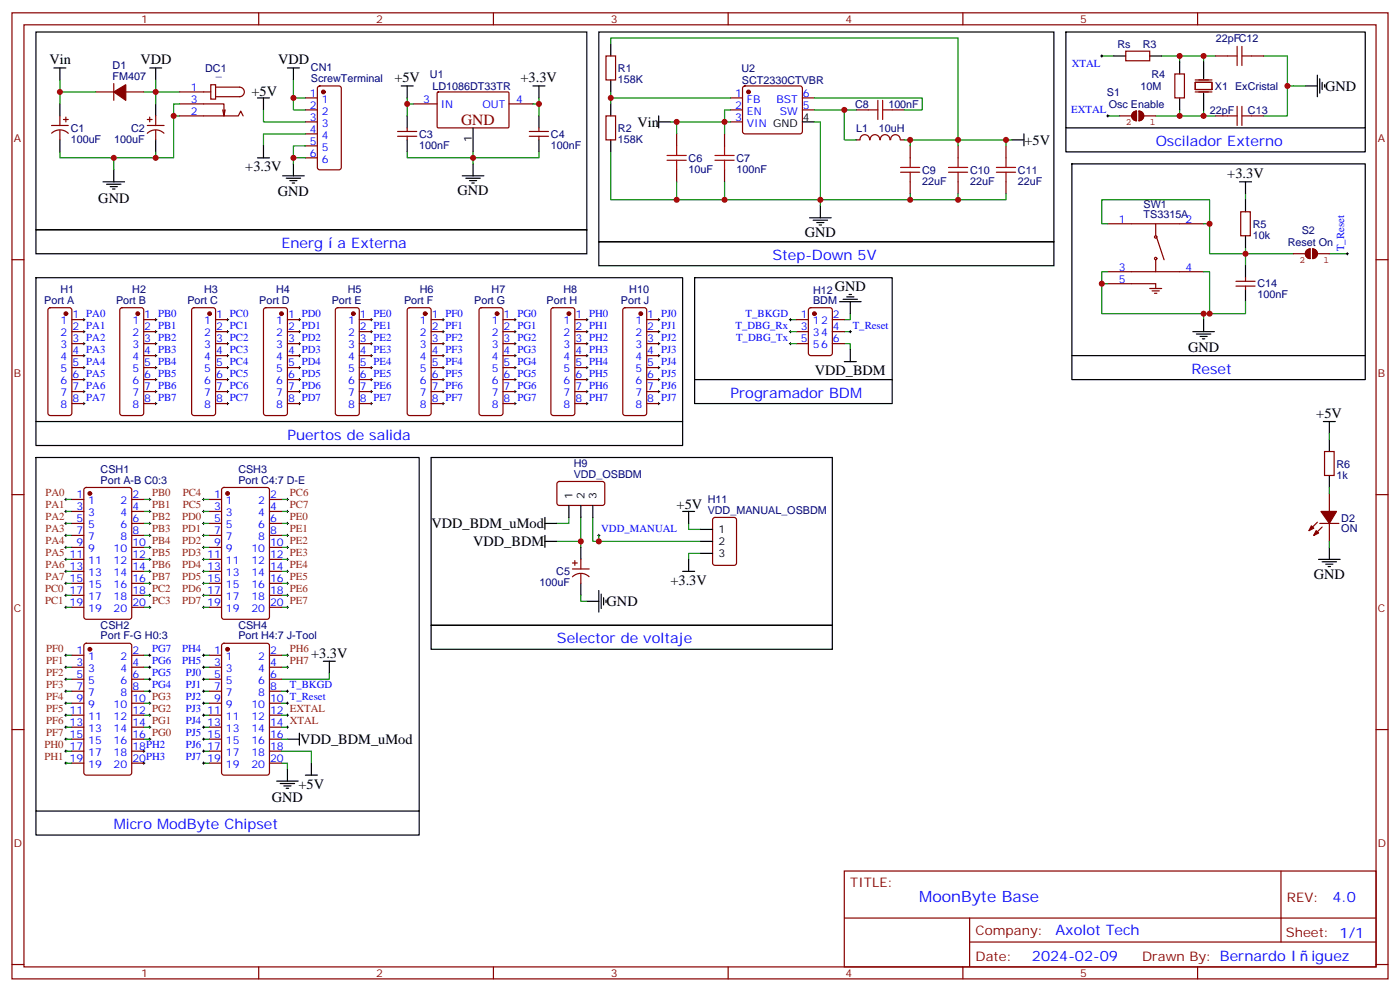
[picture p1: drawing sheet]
<svg xmlns="http://www.w3.org/2000/svg" width="412mm" height="292mm" viewBox="0 0 412 292" stroke-linecap="round" stroke-linejoin="round" font-family="sans-serif">
<g fill="none" stroke="#870000" stroke-width=".35">
<path d="M3.5 3.8h405.4v284.3h-405.4zM7.1 7.3h398.2v277.3h-398.2zM76.2 3.8v3.5M145.3 3.8v3.5M178.5 16.5h2.8v7h-2.8zM214.5 3.8v3.5M283.6 3.8v3.5M331.6 15.1h7.1v2.8h-7.1zM352.8 3.8v3.5M358.1 16.5h3.5M368.7 16.5h3.5M15.2 36.9h4.9"/>
<path d="M15.2 39.2a3.5 3.5 0 0 1 4.9 0M17.6 34.1v2.8M17.6 38.3v2.9M18.7 35.2h1.4M19.4 34.5v1.4M28.2 27.1h5.3M33.5 24.6v4.9M37 27.1h5.3M43.4 36.9h4.9M43.4 35.2h1.4M44.1 34.5v1.4M45.9 34.1v2.8"/>
<path d="M45.9 38.3v2.9M48.3 39.2a3.5 3.5 0 0 0-4.9 0M52.9 34.1h17.3l.7-1.4 .7 1.4M52.9 30.6h13.1v3.5l.3-1.8M52.9 27.1h9.2M62.1 24.9h1.4v4.3h-1.4zM63.5 25.6h7.1a1.41 1.41 0 0 1 1.4 1.5 1.41 1.41 0 0 1-1.4 1.4h-7.1M65.6 32.3l.4 1.8M90 28.8h3.5M90 32.3h3.5M90 35.9h3.5M90 39.4h3.5"/>
<path d="M93.7 25.5l.5-.2h5.6l.7 .4v23.6l-.4 .6-5.9 .1-.7-.5v-23.5zM117.1 38.7h5.7M119.9 37.6v1.1M121.7 30.6h7.1M128.8 27.2l.3-.1h20.7l.1 .3v10.1l-.3 .1h-20.7l-.1-.3zM149.9 30.6h7.1M155.9 38.7h5.7M158.7 37.6v1.1M178.5 34.1h2.8v7.1h-2.8zM199.3 39.4v3.5M213.4 39.4v3.5M215.2 28.8h3.5"/>
<path d="M215.2 32.3h3.5M215.2 35.9h3.5M219 25.5l.4-.2h16.3l.5 .2 .2 .5v12.7l-.3 .5-.4 .2h-16.3l-.5-.2-.2-.5v-12.7zM236.4 28.8h3.5M236.4 32.3h3.5M252.2 32.3h3.6M262.8 32.3h3.5M346.1 21.8h2.8v7h-2.8zM352.1 24.2h4.9v2.2h-4.9zM352.1 23.5h4.9M352.1 27.1h4.9M358.1 34.1h3.5"/>
<path d="M368.7 34.1h3.5M90 42.9h3.5M90 46.5h3.5M117.1 40.1h5.7M119.9 40.1v1.1M155.9 40.1h5.7M158.7 40.1v1.1M199.3 50v3.5M213.4 50v3.5M256.1 41.1a1.41 1.41 0 0 0-1.4-1.5 1.41 1.41 0 0 0-1.4 1.5l-1.1 .1M256.3 41.1a1.41 1.41 0 0 1 1.4-1.5 1.41 1.41 0 0 1 1.4 1.5M259.3 41.1a1.41 1.41 0 0 1 1.4-1.5 1.41 1.41 0 0 1 1.4 1.5"/>
<path d="M262.4 41.1a1.41 1.41 0 0 1 1.4-1.5 1.41 1.41 0 0 1 1.4 1.5M265.3 41.2h1M268.1 42.9v3.6M268.1 53.5v3.5M282.2 42.9v3.6M282.2 53.5v3.5M296.3 42.9v3.6M296.3 53.5v3.5M3.5 76.4h3.6M326.3 80h28.2M326.3 65.9h28.2M340.4 65.9v3.5"/>
<path d="M340.4 76.4v3.6M340.8 70.1l2.1 6.3M365.5 62.3h2.8v7.1h-2.8zM405.3 76.4h3.6M14.3 90.8l.5-.2h5.7l.5 .2 .2 .5v30.3l-.3 .5-.4 .2h-5.7l-.5-.2-.2-.5v-30.3zM21.2 94.1h3.5M21.2 97.6h3.5M35.5 90.8l.5-.2h5.6l.5 .2 .2 .5v30.3l-.2 .5-.5 .2h-5.6l-.5-.2-.2-.5v-30.3zM42.3 94.1h3.6M42.3 97.6h3.6M56.7 90.8l.4-.2h5.7l.5 .2 .2 .5v30.3l-.2 .5-.5 .2h-5.7l-.4-.2-.3-.5v-30.3zM63.5 94.1h3.5"/>
<path d="M63.5 97.6h3.5M77.8 90.8l.5-.2h5.7l.5 .2 .2 .5v30.3l-.3 .5-.4 .2h-5.7l-.5-.2-.2-.5v-30.3zM84.7 94.1h3.5M84.7 97.6h3.5M99 90.8l.5-.2h5.6l.5 .2 .2 .5v30.3l-.2 .5-.5 .2h-5.6l-.5-.2-.2-.5v-30.3zM105.8 94.1h3.6M105.8 97.6h3.6M120.2 90.8l.4-.2h5.7l.5 .2 .2 .5v30.3l-.2 .5-.5 .2h-5.7l-.4-.2-.3-.5v-30.3zM127 94.1h3.5M127 97.6h3.5M141.3 90.8l.5-.2h5.7l.5 .2 .2 .5v30.3l-.3 .5-.4 .2h-5.7l-.5-.2-.2-.5v-30.3zM148.2 94.1h3.5"/>
<path d="M148.2 97.6h3.5M162.5 90.8l.5-.2h5.6l.5 .2 .2 .5v30.3l-.2 .5-.5 .2h-5.6l-.5-.2-.2-.5v-30.3zM169.3 94.1h3.6M169.3 97.6h3.6M183.7 90.8l.4-.2h5.7l.5 .2 .2 .5v30.3l-.2 .5-.5 .2h-5.7l-.4-.2-.3-.5v-30.3zM190.5 94.1h3.5M190.5 97.6h3.5M234.6 94.1h3.5M234.6 97.6h3.5M238.4 90.8l.4-.2h5.7l.6 .4 .1 13-.5 .6-5.9 .1-.6-.5-.1-12.9zM245.2 94.1h3.5M245.2 97.6h3.5"/>
<path d="M326.3 83.5h14.1v1.4M338.7 84.9h3.5M339.4 85.6h2.1M340.1 86.3h.7M364.1 82.8h5.6M364.1 84.2h5.6M366.9 81.7v1.1M366.9 84.2v1.1M21.2 101.1h3.5M21.2 104.7h3.5M21.2 108.2h3.5M21.2 111.7h3.5"/>
<path d="M21.2 115.3h3.5M21.2 118.8h3.5M42.3 101.1h3.6M42.3 104.7h3.6M42.3 108.2h3.6M42.3 111.7h3.6M42.3 115.3h3.6M42.3 118.8h3.6M63.5 101.1h3.5M63.5 104.7h3.5M63.5 108.2h3.5M63.5 111.7h3.5"/>
<path d="M63.5 115.3h3.5M63.5 118.8h3.5M84.7 101.1h3.5M84.7 104.7h3.5M84.7 108.2h3.5M84.7 111.7h3.5M84.7 115.3h3.5M84.7 118.8h3.5M105.8 101.1h3.6M105.8 104.7h3.6M105.8 108.2h3.6M105.8 111.7h3.6"/>
<path d="M105.8 115.3h3.6M105.8 118.8h3.6M127 101.1h3.5M127 104.7h3.5M127 108.2h3.5M127 111.7h3.5M127 115.3h3.5M127 118.8h3.5M148.2 101.1h3.5M148.2 104.7h3.5M148.2 108.2h3.5M148.2 111.7h3.5"/>
<path d="M148.2 115.3h3.5M148.2 118.8h3.5M169.3 101.1h3.6M169.3 104.7h3.6M169.3 108.2h3.6M169.3 111.7h3.6M169.3 115.3h3.6M169.3 118.8h3.6M190.5 101.1h3.5M190.5 104.7h3.5M190.5 108.2h3.5M190.5 111.7h3.5"/>
<path d="M190.5 115.3h3.5M190.5 118.8h3.5M234.6 101.1h3.5M245.2 101.1h3.5M390.2 132.9h2.8v7h-2.8zM3.5 145.6h3.6M21.2 147h3.5M21.2 150.5h3.5M21.2 154.1h3.5M21.2 157.6h3.5M24.9 143.7l.5-.2h12.7l.7 .4v37.7l-.5 .6-12.9 .1-.7-.5v-37.6zM38.8 147h3.5"/>
<path d="M38.8 150.5h3.5M38.8 154.1h3.5M38.8 157.6h3.5M61.7 147h3.6M61.7 150.5h3.6M61.7 154.1h3.6M61.7 157.6h3.6M65.5 143.7l.5-.2h12.7l.6 .4 .1 37.7-.5 .6-12.9 .1-.7-.5v-37.6zM79.4 147h3.5M79.4 150.5h3.5M79.4 154.1h3.5M79.4 157.6h3.5"/>
<path d="M164.3 141.9l.4-.2 13 .1 .5 .6-.1 5.9-.7 .5-12.9-.1-.5-.6v-5.7zM210.1 152.5l.5-.2h5.7l.6 .4 .1 13-.5 .6-5.9 .1-.6-.5-.1-12.9zM388.1 153.7l-2.5 2.5M388.8 154.1h5.6M389.5 155.1l-2.5 2.5M391.6 145.2v5.3M391.6 154.1v5.2M405.3 145.6h3.6M21.2 178.8h3.5M21.2 175.2h3.5M21.2 171.7h3.5M21.2 168.2h3.5"/>
<path d="M21.2 161.1h3.5M21.2 164.6h3.5M38.8 178.8h3.5M38.8 175.2h3.5M38.8 171.7h3.5M38.8 168.2h3.5M38.8 161.1h3.5M38.8 164.6h3.5M61.7 178.8h3.6M61.7 175.2h3.6M61.7 171.7h3.6M61.7 168.2h3.6"/>
<path d="M61.7 161.1h3.6M61.7 164.6h3.6M79.4 178.8h3.5M79.4 175.2h3.5M79.4 171.7h3.5M79.4 168.2h3.5M79.4 161.1h3.5M79.4 164.6h3.5M168.6 167.5h5M168.6 165.7h1.4M169.3 165v1.4M171.1 164.6v2.9"/>
<path d="M171.1 168.9v2.8M173.5 169.7a3.5 3.5 0 0 0-4.9 .1M21.2 192.9h3.5M21.2 196.4h3.5M21.2 199.9h3.5M24.9 189.5l.5-.2h12.7l.7 .5v37.6l-.5 .7h-12.9l-.7-.4v-37.7zM38.8 192.9h3.5M38.8 196.4h3.5M38.8 199.9h3.5M61.7 192.9h3.6M61.7 196.4h3.6M61.7 199.9h3.6"/>
<path d="M65.5 189.5l.5-.2h12.7l.6 .5 .1 37.6-.5 .7h-12.9l-.7-.4v-37.7zM79.4 192.9h3.5M79.4 196.4h3.5M79.4 199.9h3.5M3.5 214.7h3.6M21.2 217.6h3.5M21.2 203.4h3.5M21.2 214h3.5M21.2 207h3.5M21.2 210.5h3.5M38.8 217.6h3.5M38.8 203.4h3.5"/>
<path d="M38.8 214h3.5M38.8 207h3.5M38.8 210.5h3.5M61.7 217.6h3.6M61.7 203.4h3.6M61.7 214h3.6M61.7 207h3.6M61.7 210.5h3.6M79.4 217.6h3.5M79.4 203.4h3.5M79.4 214h3.5M79.4 207h3.5"/>
<path d="M79.4 210.5h3.5M405.3 214.7h3.6M21.2 224.6h3.5M21.2 221.1h3.5M38.8 224.6h3.5M38.8 221.1h3.5M61.7 224.6h3.6M61.7 221.1h3.6M79.4 224.6h3.5M79.4 221.1h3.5M248.7 256.4h156.6v28.2h-156.6zM377.3 256.4v20.9"/>
<path d="M248.7 270.2h156.5M285.6 277.3h119.6M285.6 270.2v14.1M3.5 283.9h3.6M76.2 284.6v3.5M145.3 284.6v3.5M214.5 284.6v3.5M283.6 284.6v3.5M352.8 284.6v3.5M405.3 283.9h3.6"/>
<circle cx="340.4" cy="69.7" r=".35"/>
<circle cx="340.4" cy="76.1" r=".35"/>
</g>
<g fill="none" stroke="#008700" stroke-width=".35">
<path d="M179.9 12.9v-1.7h102.3v31.7M324.6 16.5h3.5M342.2 16.5h12.3M347.5 16.5v1.7M358.1 16.5h-3.6v1.7M372.2 16.5h7v8.8h5.3M17.6 23.5v3.6h10.6M17.6 27.1v3.5M42.3 27.1h10.6M45.9 23.5v7.1M51.2 34.1h1.7M52.9 30.6h-1.7v15.9h-5.3"/>
<path d="M77.6 32.3v3.6h12.4M86.4 23.5v8.8h3.6M86.4 28.8h3.6M90 39.4h-12.4v3.5M119.9 28.8v1.8h1.8M119.9 30.6v3.5M158.7 28.8v1.8h-1.7M158.7 30.6v3.5M179.9 27.1v1.7h35.3M179.9 28.8v1.8M197.6 35.9h1.7M215.2 35.9h-15.9v3.5"/>
<path d="M215.2 32.3h-1.8v7.1M239.9 28.8h31.7v3.5h-5.3M239.9 35.9h1.8v22.9h26.4M239.9 32.3h12.3M248.7 32.3v8.9h3.5M326.3 34.1h3.5M340.4 34.1h14.1M347.5 32.3v1.8M354.5 32.3v1.8h3.6M379.2 25.3v8.8h-7M17.6 44.7v1.8h28.3v-1.8M33.5 46.5v3.5"/>
<path d="M86.4 46.5h3.6M90 42.9h-3.6v5.3M119.9 44.7v1.8h38.8v-1.8M139.3 44.7v3.5M179.9 44.7v14.1h61.8v1.8M199.3 53.5v5.3M213.4 53.5v5.3M266.3 41.2h30v1.7M268.1 57v1.8h28.2v-1.8M268.1 41.2v1.7M282.2 57v1.8M296.3 41.2h1.8"/>
<path d="M366.9 57v1.8M326.3 80h-1.7v3.5h1.7M326.3 65.9h-1.7v-7.1h31.7v7.1h-1.8M354.5 80h1.8v12.3h-1.8M356.3 65.9v8.8h24.7M366.9 72.9v5.3M391.6 74.7h5.3M232.8 94.1h1.8M232.8 97.6h1.8M248.7 97.6h1.8M250.5 92.3v1.8h-1.8M324.6 83.5v8.8h29.9v1.8"/>
<path d="M366.9 88.8v3.5h-10.6M232.8 101.1h1.8M248.7 101.1h1.8v1.8M391.6 127.6v1.8M19.4 157.6h1.8M19.4 154.1h1.8M19.4 150.5h1.8M19.4 147h1.8M42.3 157.6h1.8M42.3 154.1h1.8M42.3 150.5h1.8M42.3 147h1.8"/>
<path d="M60 157.6h1.7M60 154.1h1.7M60 150.5h1.7M60 147h1.7M82.9 157.6h1.8M82.9 154.1h1.8M82.9 150.5h1.8M82.9 147h1.8M167.6 152.3v1.8h-3.6M171.1 152.3v7h-7.1M171.1 159.3v1.8M174.6 152.3v7h31.8"/>
<path d="M176.4 157.6v1.7M202.8 154.1v1.7h3.6M391.6 143.5v1.7M391.6 159.3v1.8M19.4 171.7h1.8M19.4 168.2h1.8M19.4 164.6h1.8M19.4 161.1h1.8M19.4 178.8h1.8M19.4 175.2h1.8M42.3 171.7h1.8M42.3 168.2h1.8"/>
<path d="M42.3 164.6h1.8M42.3 161.1h1.8M42.3 178.8h1.8M42.3 175.2h1.8M60 171.7h1.7M60 168.2h1.7M60 164.6h1.7M60 161.1h1.7M60 178.8h1.7M60 175.2h1.7M82.9 171.7h1.8M82.9 168.2h1.8"/>
<path d="M82.9 164.6h1.8M82.9 161.1h1.8M82.9 178.8h1.8M82.9 175.2h1.8M171.1 175.2v1.8h1.8M206.4 162.9h-3.6v1.7M19.4 199.9h1.8M19.4 196.4h1.8M19.4 192.9h1.8M42.3 199.9h1.8M42.3 196.4h1.8M42.3 192.9h1.8"/>
<path d="M60 199.9h1.7M60 196.4h1.7M60 192.9h1.7M82.9 196.4h1.8M82.9 192.9h1.8M97 198.2v1.7h-14.1M19.4 203.4h1.8M19.4 217.6h1.8M19.4 214h1.8M19.4 210.5h1.8M19.4 207h1.8M42.3 203.4h1.8"/>
<path d="M42.3 217.6h1.8M42.3 214h1.8M42.3 210.5h1.8M42.3 207h1.8M60 203.4h1.7M60 217.6h1.7M60 214h1.7M60 210.5h1.7M60 207h1.7M82.9 203.4h1.8M82.9 217.6h1.8M82.9 214h1.8"/>
<path d="M82.9 210.5h1.8M82.9 207h1.8M19.4 224.6h1.8M19.4 221.1h1.8M60 224.6h1.7M60 221.1h1.7M82.9 224.6h1.8v1.8M82.9 221.1h8.8v3.5"/>
</g>
<g fill="none" stroke="#000" stroke-width=".29">
<path d="M324.2 16.5h.7M324.6 16.1v.7M326 34.1h.7M326.3 33.8v.7M396.5 74.7h.7M396.9 74.3v.7M24.3 94.1h.7M24.3 97.6h.7M24.7 93.7v.7M24.7 97.3v.7M45.5 94.1h.7M45.5 97.6h.7"/>
<path d="M45.9 93.7v.7M45.9 97.3v.7M66.7 94.1h.7M66.7 97.6h.7M67 93.7v.7M67 97.3v.7M87.8 94.1h.7M87.8 97.6h.7M88.2 93.7v.7M88.2 97.3v.7M109 94.1h.7M109 97.6h.7"/>
<path d="M109.4 93.7v.7M109.4 97.3v.7M130.2 94.1h.7M130.2 97.6h.7M130.5 93.7v.7M130.5 97.3v.7M151.3 94.1h.7M151.3 97.6h.7M151.7 93.7v.7M151.7 97.3v.7M172.5 94.1h.7M172.5 97.6h.7"/>
<path d="M172.9 93.7v.7M172.9 97.3v.7M193.7 94.1h.7M193.7 97.6h.7M194 93.7v.7M194 97.3v.7M232.5 94.1h.7M232.5 97.6h.7M232.8 93.7v.7M232.8 97.3v.7M250.1 97.6h.7M250.5 97.3v.7"/>
<path d="M24.3 101.1h.7M24.3 104.7h.7M24.3 108.2h.7M24.3 111.7h.7M24.3 115.3h.7M24.3 118.8h.7M24.7 100.8v.7M24.7 104.3v.7M24.7 107.8v.7M24.7 111.4v.7M24.7 114.9v.7M24.7 118.4v.7"/>
<path d="M45.5 101.1h.7M45.5 104.7h.7M45.5 108.2h.7M45.5 111.7h.7M45.5 115.3h.7M45.5 118.8h.7M45.9 100.8v.7M45.9 104.3v.7M45.9 107.8v.7M45.9 111.4v.7M45.9 114.9v.7M45.9 118.4v.7"/>
<path d="M66.7 101.1h.7M66.7 104.7h.7M66.7 108.2h.7M66.7 111.7h.7M66.7 115.3h.7M66.7 118.8h.7M67 100.8v.7M67 104.3v.7M67 107.8v.7M67 111.4v.7M67 114.9v.7M67 118.4v.7"/>
<path d="M87.8 101.1h.7M87.8 104.7h.7M87.8 108.2h.7M87.8 111.7h.7M87.8 115.3h.7M87.8 118.8h.7M88.2 100.8v.7M88.2 104.3v.7M88.2 107.8v.7M88.2 111.4v.7M88.2 114.9v.7M88.2 118.4v.7"/>
<path d="M109 101.1h.7M109 104.7h.7M109 108.2h.7M109 111.7h.7M109 115.3h.7M109 118.8h.7M109.4 100.8v.7M109.4 104.3v.7M109.4 107.8v.7M109.4 111.4v.7M109.4 114.9v.7M109.4 118.4v.7"/>
<path d="M130.2 101.1h.7M130.2 104.7h.7M130.2 108.2h.7M130.2 111.7h.7M130.2 115.3h.7M130.2 118.8h.7M130.5 100.8v.7M130.5 104.3v.7M130.5 107.8v.7M130.5 111.4v.7M130.5 114.9v.7M130.5 118.4v.7"/>
<path d="M151.3 101.1h.7M151.3 104.7h.7M151.3 108.2h.7M151.3 111.7h.7M151.3 115.3h.7M151.3 118.8h.7M151.7 100.8v.7M151.7 104.3v.7M151.7 107.8v.7M151.7 111.4v.7M151.7 114.9v.7M151.7 118.4v.7"/>
<path d="M172.5 101.1h.7M172.5 104.7h.7M172.5 108.2h.7M172.5 111.7h.7M172.5 115.3h.7M172.5 118.8h.7M172.9 100.8v.7M172.9 104.3v.7M172.9 107.8v.7M172.9 111.4v.7M172.9 114.9v.7M172.9 118.4v.7"/>
<path d="M193.7 101.1h.7M193.7 104.7h.7M193.7 108.2h.7M193.7 111.7h.7M193.7 115.3h.7M193.7 118.8h.7M194 100.8v.7M194 104.3v.7M194 107.8v.7M194 111.4v.7M194 114.9v.7M194 118.4v.7"/>
<path d="M232.5 101.1h.7M232.8 100.8v.7M19 147h.8M19 150.5h.8M19 154.1h.8M19 157.6h.8M19.4 146.6v.8M19.4 150.2v.7M19.4 153.7v.7M19.4 157.2v.7M43.7 147h.7M43.7 150.5h.7"/>
<path d="M43.7 154.1h.7M43.7 157.6h.7M44.1 146.6v.8M44.1 150.2v.7M44.1 153.7v.7M44.1 157.2v.7M59.6 147h.7M59.6 150.5h.7M59.6 154.1h.7M59.6 157.6h.7M60 146.6v.8M60 150.2v.7"/>
<path d="M60 153.7v.7M60 157.2v.7M84.3 147h.7M84.3 150.5h.7M84.3 154.1h.7M84.3 157.6h.7M84.7 146.6v.8M84.7 150.2v.7M84.7 153.7v.7M84.7 157.2v.7M176 157.6h.7M176.4 157.2v.7"/>
<path d="M19 161.1h.8M19 164.6h.8M19 168.2h.8M19 171.7h.8M19 175.2h.8M19 178.8h.8M19.4 160.8v.7M19.4 164.3v.7M19.4 167.8v.7M19.4 171.3v.7M19.4 174.9v.7M19.4 178.4v.7"/>
<path d="M43.7 161.1h.7M43.7 164.6h.7M43.7 168.2h.7M43.7 171.7h.7M43.7 175.2h.7M43.7 178.8h.7M44.1 160.8v.7M44.1 164.3v.7M44.1 167.8v.7M44.1 171.3v.7M44.1 174.9v.7M44.1 178.4v.7"/>
<path d="M59.6 161.1h.7M59.6 164.6h.7M59.6 168.2h.7M59.6 171.7h.7M59.6 175.2h.7M59.6 178.8h.7M60 160.8v.7M60 164.3v.7M60 167.8v.7M60 171.3v.7M60 174.9v.7M60 178.4v.7"/>
<path d="M84.3 161.1h.7M84.3 164.6h.7M84.3 168.2h.7M84.3 171.7h.7M84.3 175.2h.7M84.3 178.8h.7M84.7 160.8v.7M84.7 164.3v.7M84.7 167.8v.7M84.7 171.3v.7M84.7 174.9v.7M84.7 178.4v.7"/>
<path d="M19 192.9h.8M19 196.4h.8M19 199.9h.8M19.4 192.5v.7M19.4 196v.7M19.4 199.6v.7M43.7 192.9h.7M43.7 196.4h.7M43.7 199.9h.7M44.1 192.5v.7M44.1 196v.7M44.1 199.6v.7"/>
<path d="M59.6 192.9h.7M59.6 196.4h.7M59.6 199.9h.7M60 192.5v.7M60 196v.7M60 199.6v.7M84.3 192.9h.7M84.3 196.4h.7M84.7 192.5v.7M84.7 196v.7M19 203.4h.8M19 207h.8"/>
<path d="M19 210.5h.8M19 214h.8M19 217.6h.8M19.4 203.1v.7M19.4 206.6v.7M19.4 210.1v.8M19.4 213.7v.7M19.4 217.2v.7M43.7 203.4h.7M43.7 207h.7M43.7 210.5h.7M43.7 214h.7"/>
<path d="M43.7 217.6h.7M44.1 203.1v.7M44.1 206.6v.7M44.1 210.1v.8M44.1 213.7v.7M44.1 217.2v.7M59.6 203.4h.7M59.6 207h.7M59.6 210.5h.7M59.6 214h.7M59.6 217.6h.7M60 203.1v.7"/>
<path d="M60 206.6v.7M60 210.1v.8M60 213.7v.7M60 217.2v.7M84.3 203.4h.7M84.3 207h.7M84.3 210.5h.7M84.3 214h.7M84.7 203.1v.7M84.7 206.6v.7M84.7 210.1v.8M84.7 213.7v.7"/>
<path d="M19 224.6h.8M19 221.1h.8M19.4 220.7v.7M19.4 224.3v.7M42 224.6h.7M42 221.1h.7M42.3 220.7v.7M42.3 224.3v.7M59.6 224.6h.7M59.6 221.1h.7M60 220.7v.7M60 224.3v.7"/>
</g>
<g fill="none" stroke="#000" stroke-width=".35">
<path d="M10.6 9.4h162.3v58.2h-162.3zM176.4 9.4h134v61.8h-134zM179.9 12.9v3.6M314 9.4h88.2v28.2h-88.2zM328.1 16.5h3.5M338.7 16.5h3.5M347.5 18.2v3.6M354.5 18.2v5M15.9 20h3.5M17.6 20v3.5M17.6 30.6v3.5M44.1 20h3.5"/>
<path d="M45.9 20v3.5M45.9 30.6v3.5M75.8 28.8h3.6M77.6 28.8v3.5M84.7 20h3.5M86.4 20v3.5M118.2 25.3h3.5M119.9 25.3v3.5M119.9 34.1v3.5M139.3 37.6v7.1M157 25.3h3.5M158.7 25.3v3.5"/>
<path d="M158.7 34.1v3.5M179.9 23.5v3.6M179.9 30.6v3.5M194 35.9h3.6M194 34.1v3.5M236.4 35.9h3.5M301.6 39.4v3.5M314 37.6v7.1h88.2v-7.1M347.5 28.8v3.5M354.5 27.4v4.9M384.5 25.3h3.6M388.1 22.1v6.4"/>
<path d="M388.8 23.2v4.2M389.5 24.2v2.2M390.2 24.9v.7M17.6 41.2v3.5M30.3 53.5h6.4M31.4 54.2h4.2M32.5 54.9h2.1M33.2 55.6h.7M33.5 50v3.5M45.9 41.2v3.5M75.8 46.5h3.6M77.6 42.9v3.6"/>
<path d="M83.3 51.8h6.3M84.3 52.5h4.2M85.4 53.2h2.1M86.1 53.9h.7M86.4 48.2v3.6M119.9 41.2v3.5M136.2 51.8h6.3M137.2 52.5h4.3M138.3 53.2h2.1M139 53.9h.7M139.3 48.2v3.6M158.7 41.2v3.5"/>
<path d="M179.9 41.2v3.5M298.1 41.2h3.5M315.7 48.2h86.5v56.5h-86.5zM365.1 53.5h3.6M366.9 53.5v3.5M366.9 58.8v3.5M10.6 67.6h162.3v7.1h-162.3zM176.4 71.2h134v7h-134zM238.5 64.1h6.3M239.5 64.8h4.3M240.6 65.5h2.1M241.3 66.2h.7"/>
<path d="M241.7 60.6v3.5M366.9 69.4v3.5M366.9 78.2v3.5M10.6 81.7h190.5v42.4h-190.5zM204.6 81.7h58.2v30h-58.2zM247.3 88.8h6.3M248.4 88.1h4.2M249.4 87.4h2.1M250.1 86.7h.7M250.5 88.8v3.5M351.4 97.6h6.3M352.4 98.3h4.3"/>
<path d="M353.5 99h2.1M354.2 99.7h.7M354.5 94.1v3.5M366.9 85.3v3.5M204.6 111.7v7.1h58.2v-7.1M248.7 106.4h3.5M250.5 102.9v3.5M315.7 104.7v7h86.5v-7M10.6 124.1v7h190.5v-7M10.6 134.7h112.9v104h-112.9zM127 134.7h118.2v49.3h-118.2zM389.8 124.1h3.5"/>
<path d="M391.6 124.1v3.5M391.6 129.4v3.5M391.6 139.9v3.6M160.5 159.3h3.5M160.5 152.3v3.5M160.5 157.6v3.5M160.5 154.1h3.5M167.6 148.8v3.5M171.1 148.8v3.5M174.6 148.8v3.5M201.1 150.5h3.5M202.8 150.5v3.6"/>
<path d="M206.4 159.3h3.5M206.4 155.8h3.5M171.1 161.1v3.5M171.1 171.7v3.5M172.9 177h3.5M176.4 173.8v6.4M177.1 174.9v4.2M177.8 175.9v2.1M178.5 176.6v.7M201.1 168.2h3.5M202.8 164.6v3.6M206.4 162.9h3.5"/>
<path d="M388.4 164.6h6.4M389.5 165.3h4.2M390.5 166.1h2.1M391.2 166.8h.7M391.6 161.1v3.5M95.2 194.6h3.6M97 194.6v3.6M127 184h118.2v7.1h-118.2zM84.7 217.6h3.5M88.2 215.8v3.5M10.6 238.7v7.1h112.9v-7.1M81.5 229.9h6.3"/>
<path d="M82.5 230.6h4.3M83.6 231.3h2.1M84.3 232h.7M84.7 226.4v3.5M90 228.1h3.5M91.7 224.6v3.5"/>
</g>
<g fill="none" stroke="#a10000" stroke-width=".35">
<path d="M361.6 16.5h2.8M364.4 13.7v5.6M365.8 13.7v5.6M365.8 16.5h2.9M255.8 32.3h2.8M258.6 29.5v5.7M260 29.5v5.7M260 32.3h2.8M361.6 34.1h2.8M364.4 31.3v5.6M365.8 31.3v5.6M365.8 34.1h2.9"/>
<path d="M196.5 47.2h5.6M196.5 45.8h5.6M199.3 42.9v2.9M199.3 47.2v2.8M210.6 47.2h5.7M210.6 45.8h5.7M213.4 42.9v2.9M213.4 47.2v2.8M265.3 50.7h5.6M265.3 49.3h5.6M268.1 46.5v2.8M268.1 50.7v2.8"/>
<path d="M279.4 50.7h5.6M279.4 49.3h5.6M282.2 46.5v2.8M282.2 50.7v2.8M293.5 50.7h5.7M293.5 49.3h5.7M296.3 46.5v2.8M296.3 50.7v2.8"/>
</g>
<g fill="#870000" stroke="#870000" stroke-width=".35">
<path d="M33.5 27.1l3.5-2.2v4.6z"/>
<path d="M387.7 156.2l.7 .7-1.4 .7z"/>
<path d="M386.3 154.8l.7 .7-1.4 .7z"/>
<path d="M389.1 150.5h4.6l-2.1 3.6z"/>
<circle cx="239.9" cy="92.3" r=".53"/>
<circle cx="26.5" cy="145.2" r=".53"/>
<circle cx="67" cy="191.1" r=".53"/>
<circle cx="67" cy="145.2" r=".53"/>
<circle cx="26.5" cy="191.1" r=".53"/>
<circle cx="19.4" cy="92.3" r=".53"/>
<circle cx="40.6" cy="92.3" r=".53"/>
<circle cx="61.7" cy="92.3" r=".53"/>
<circle cx="82.9" cy="92.3" r=".53"/>
<circle cx="104.1" cy="92.3" r=".53"/>
<circle cx="125.2" cy="92.3" r=".53"/>
<circle cx="146.4" cy="92.3" r=".53"/>
<circle cx="167.6" cy="92.3" r=".53"/>
<circle cx="188.7" cy="92.3" r=".53"/>
<circle cx="95.2" cy="27.1" r=".53"/>
<circle cx="220.5" cy="27.1" r=".53"/>
</g>
<g fill="#850000" stroke="#850000" stroke-width=".35">
<path d="M386.6 73.3a1.41 1.41 0 0 1 1.5 1.4 1.41 1.41 0 0 1-1.5 1.4z"/>
<path d="M384.8 73.8l1.1-.5v2.8a1.41 1.41 0 0 1-1.2-.8 1.41 1.41 0 0 1 .1-1.5z"/>
<path d="M335.5 32.7a1.41 1.41 0 0 1 1.4 1.4 1.41 1.41 0 0 1-1.4 1.4z"/>
<path d="M334 33l.8-.3v2.8a1.41 1.41 0 0 1-1.4-.9 1.41 1.41 0 0 1 .6-1.6z"/>
</g>
<path d="M329.8 34.1h3.6M334 33l.8-.3v2.8a1.41 1.41 0 0 1-1.4-.9 1.41 1.41 0 0 1 .6-1.6zM335.5 32.7a1.41 1.41 0 0 1 1.4 1.4 1.41 1.41 0 0 1-1.4 1.4zM336.9 34.1h3.5M381 74.7h3.5M384.8 73.8l1.1-.5v2.8a1.41 1.41 0 0 1-1.2-.8 1.41 1.41 0 0 1 .1-1.5zM386.6 73.3a1.41 1.41 0 0 1 1.5 1.4 1.41 1.41 0 0 1-1.5 1.4zM388.1 74.7h3.5" fill="none" stroke="#850000" stroke-width=".35"/>
<g fill="#c00">
<circle cx="366.9" cy="74.7" r=".88"/>
<circle cx="347.5" cy="16.5" r=".88"/>
<circle cx="347.5" cy="34.1" r=".88"/>
<circle cx="354.5" cy="34.1" r=".88"/>
<circle cx="354.5" cy="16.5" r=".88"/>
<circle cx="379.2" cy="25.3" r=".88"/>
<circle cx="45.9" cy="27.1" r=".88"/>
<circle cx="324.6" cy="83.5" r=".88"/>
<circle cx="354.5" cy="92.3" r=".88"/>
<circle cx="356.3" cy="65.9" r=".88"/>
<circle cx="356.3" cy="92.3" r=".88"/>
<circle cx="86.4" cy="28.8" r=".88"/>
<circle cx="86.4" cy="46.5" r=".88"/>
<circle cx="17.6" cy="27.1" r=".88"/>
<circle cx="45.9" cy="46.5" r=".88"/>
<circle cx="51.2" cy="34.1" r=".88"/>
<circle cx="33.5" cy="46.5" r=".88"/>
<circle cx="171.1" cy="159.3" r=".88"/>
<circle cx="176.4" cy="159.3" r=".88"/>
<circle cx="158.8" cy="30.6" r=".88"/>
<circle cx="139.3" cy="46.5" r=".88"/>
<circle cx="119.9" cy="30.6" r=".88"/>
<circle cx="248.7" cy="32.3" r=".88"/>
<circle cx="282.2" cy="41.2" r=".88"/>
<circle cx="268.1" cy="41.2" r=".88"/>
<circle cx="282.2" cy="58.8" r=".88"/>
<circle cx="268.1" cy="58.8" r=".88"/>
<circle cx="179.9" cy="28.8" r=".88"/>
<circle cx="241.7" cy="58.8" r=".88"/>
<circle cx="213.4" cy="35.9" r=".88"/>
<circle cx="213.4" cy="58.8" r=".88"/>
<circle cx="199.3" cy="58.8" r=".88"/>
<circle cx="199.3" cy="35.9" r=".88"/>
<circle cx="296.3" cy="41.2" r=".88"/>
</g>
<text font-size="4.6" fill="#800" x="135.8" y="36.9">GND</text>
<text font-size="4.6" fill="#00f" x="270.8" y="265.4">MoonByte Base</text>
<g font-size="4.2">
<text x="14.5" y="18.9">Vin</text>
<text x="41.4" y="18.9">VDD</text>
<text x="81.9" y="18.9">VDD</text>
<text x="74.1" y="28.1">+5V</text>
<text x="116.2" y="24.2">+5V</text>
<text x="153.3" y="24.2">+3.3V</text>
<text x="390.3" y="26.7">GND</text>
<text x="187.8" y="37.3">Vin</text>
<text x="301.8" y="42.6">+5V</text>
<text x="72.2" y="50.4">+3.3V</text>
<text x="361.5" y="52.4">+3.3V</text>
<text x="29" y="59.6">GND</text>
<text x="81.8" y="57.8">GND</text>
<text x="134.8" y="57.4">GND</text>
<text x="237.1" y="69.7">GND</text>
<text x="245.9" y="85.6">GND</text>
<text x="350" y="103.7">GND</text>
<text x="240" y="110.4">VDD_BDM</text>
<text x="387.7" y="123">+5V</text>
<text x="199.3" y="149.8">+5V</text>
<text x="127.1" y="155.5">VDD_BDM_uMod</text>
<text x="139.4" y="160.8">VDD_BDM</text>
<text x="197.5" y="172.1">+3.3V</text>
<text x="387" y="170.3">GND</text>
<text x="178.7" y="178.4">GND</text>
<text x="91.6" y="193.5">+3.3V</text>
<text x="88.4" y="219">VDD_BDM_uMod</text>
<text x="87.9" y="232.1">+5V</text>
<text x="80.1" y="236">GND</text>
</g>
<g font-size="4.2" fill="#00f">
<text x="340.4" y="42.9">Oscilador Externo</text>
<text x="82.9" y="72.9">Energ</text>
<text x="99.4" y="72.9">a Externa</text>
<text x="227.5" y="76.4">Step-Down 5V</text>
<text x="351" y="110">Reset</text>
<text x="215.2" y="117">Programador BDM</text>
<text x="84.7" y="129.4">Puertos de salida</text>
<text x="164" y="189.3">Selector de voltaje</text>
<text x="33.5" y="244">Micro ModByte Chipset</text>
<text x="392.5" y="265.6">4.0</text>
<text x="310.9" y="275.2">Axolot Tech</text>
<text x="304" y="283">2024-02-09</text>
<text x="386.3" y="282.9">iguez</text>
</g>
<g font-size="3.9" fill="#800">
<text x="250.5" y="260.9">TITLE:</text>
<text x="379.1" y="265.6">REV:</text>
<text x="287.4" y="275.1">Company:</text>
<text x="378.7" y="275.8">Sheet: 1/1</text>
<text x="287.4" y="282.8">Date:</text>
<text x="336.4" y="282.9">Drawn By: Bernardo I</text>
</g>
<g font-size="3.2" fill="#800">
<text x="41.6" y="6.8">1</text>
<text x="110.8" y="6.8">2</text>
<text x="179.9" y="6.8">3</text>
<text x="249.1" y="6.8">4</text>
<text x="318.2" y="6.8">5</text>
<text x="4.1" y="41.9">A</text>
<text x="405.9" y="41.9">A</text>
<text x="4.1" y="111">B</text>
<text x="405.9" y="111">B</text>
<text x="4.1" y="180.2">C</text>
<text x="405.9" y="180.2">C</text>
<text x="4.1" y="249.3">D</text>
<text x="405.9" y="249.3">D</text>
<text x="41.6" y="287.6">1</text>
<text x="110.8" y="287.6">2</text>
<text x="179.9" y="287.6">3</text>
<text x="249.1" y="287.6">4</text>
<text x="318.2" y="287.6">5</text>
</g>
<g font-size="3.2" fill="#000080">
<text x="329.2" y="14.1">Rs</text>
<text x="336.6" y="14.1">R3</text>
<text x="358.1" y="12.3">22pFC12</text>
<text x="33.2" y="23.5">FM407</text>
<text x="33.2" y="20.4">D1</text>
<text x="60.4" y="21.1">DC1</text>
<text x="63.6" y="22.3">_</text>
<text x="91.6" y="20.9">CN1</text>
<text x="126.7" y="22.9">U1</text>
<text x="182" y="21.1">R1</text>
<text x="218.4" y="21.1">U2</text>
<text x="339.2" y="22.9">R4</text>
<text x="91.6" y="24.1">ScrewTerminal</text>
<text x="127.4" y="26.4">LD1086DT33TR</text>
<text x="182" y="24.3">158K</text>
<text x="218.5" y="24.6">SCT2330CTVBR</text>
<text x="326.1" y="28.2">S1</text>
<text x="336" y="26.4">10M</text>
<text x="357.9" y="26.4">X1 ExCristal</text>
<text x="251.9" y="31.7">C8</text>
<text x="261.7" y="31.7">100nF</text>
<text x="326.6" y="31.7">Osc Enable</text>
<text x="356.4" y="33.5">22pF</text>
<text x="367.6" y="33.5">C13</text>
<text x="20.8" y="42">100uF</text>
<text x="20.8" y="38.8">C1</text>
<text x="33.7" y="42">100uF</text>
<text x="38.6" y="38.8">C2</text>
<text x="123.5" y="40.5">C3</text>
<text x="162.3" y="40.5">C4</text>
<text x="182" y="42">158K</text>
<text x="182" y="38.8">R2</text>
<text x="252.2" y="38.8">L1</text>
<text x="258.9" y="38.8">10uH</text>
<text x="123.5" y="43.7">100nF</text>
<text x="162.3" y="43.7">100nF</text>
<text x="202.8" y="47.6">C6</text>
<text x="217" y="47.6">C7</text>
<text x="202.8" y="50.8">10uF</text>
<text x="217" y="50.8">100nF</text>
<text x="271.6" y="51.1">C9</text>
<text x="285.8" y="51.1">C10</text>
<text x="299.9" y="51.1">C11</text>
<text x="271.6" y="54.3">22uF</text>
<text x="285.8" y="54.3">22uF</text>
<text x="299.9" y="54.3">22uF</text>
<text x="336.9" y="64.3">TS3315A</text>
<text x="336.9" y="61.2">SW1</text>
<text x="369" y="70.2">10k</text>
<text x="369" y="67">R5</text>
<text x="383.5" y="69">S2</text>
<text x="379.3" y="72.3">Reset On</text>
<text x="13" y="89.4">Port A</text>
<text x="17.8" y="86.2">H1</text>
<text x="34.2" y="89.4">Port B</text>
<text x="39" y="86.2">H2</text>
<text x="55.2" y="89.4">Port C</text>
<text x="60.1" y="86.2">H3</text>
<text x="76.4" y="89.4">Port D</text>
<text x="81.3" y="86.2">H4</text>
<text x="97.7" y="89.4">Port E</text>
<text x="102.5" y="86.2">H5</text>
<text x="119" y="89.4">Port F</text>
<text x="123.6" y="86.2">H6</text>
<text x="139.7" y="89.4">Port G</text>
<text x="144.8" y="86.2">H7</text>
<text x="161" y="89.4">Port H</text>
<text x="166" y="86.2">H8</text>
<text x="182.9" y="89.4">Port J</text>
<text x="185.4" y="86.2">H10</text>
<text x="239.5" y="89.4">BDM</text>
<text x="239.5" y="86.4">H12</text>
<text x="370.4" y="87.8">100nF</text>
<text x="370.4" y="84.6">C14</text>
<text x="169" y="137.4">H9</text>
<text x="393.7" y="137.7">R6</text>
<text x="29.6" y="142.3">Port A-B C0:3</text>
<text x="29.6" y="139.1">CSH1</text>
<text x="70.2" y="142.3">Port C4:7 D-E</text>
<text x="70.2" y="139.2">CSH3</text>
<text x="169" y="140.7">VDD_OSBDM</text>
<text x="393.7" y="140.9">1k</text>
<text x="208.5" y="148">H11</text>
<text x="208.5" y="151.2">VDD_MANUAL_OSBDM</text>
<text x="395.1" y="153.6">D2</text>
<text x="395.1" y="156.7">ON</text>
<text x="158.9" y="172.5">100uF</text>
<text x="163.9" y="169.3">C5</text>
<text x="29.6" y="185.1">CSH2</text>
<text x="70.2" y="185.1">CSH4</text>
<text x="29.6" y="188.2">Port F-G H0:3</text>
<text x="70.2" y="188.2">Port H4:7 J-Tool</text>
</g>
<g font-size="3.2" fill="#00f">
<text x="315.7" y="19.8">XTAL</text>
<text x="56.2" y="26.7">1</text>
<text x="91.3" y="28.5">1</text>
<text x="216.5" y="28.5">1</text>
<text x="236.5" y="28.5">6</text>
<text x="56.2" y="33.8">2</text>
<text x="56.2" y="30.2">3</text>
<text x="91.3" y="32">2</text>
<text x="91.3" y="35.5">3</text>
<text x="94.8" y="30.2">1</text>
<text x="94.8" y="33.8">2</text>
<text x="124.6" y="30.2">3</text>
<text x="129.8" y="31.6">IN</text>
<text x="142.1" y="31.6">OUT</text>
<text x="152" y="30.2">4</text>
<text x="216.5" y="32">2</text>
<text x="216.5" y="35.5">3</text>
<text x="220" y="30.2">FB</text>
<text x="220" y="33.8">EN</text>
<text x="228.8" y="30.2">BST</text>
<text x="229.8" y="33.8">SW</text>
<text x="236.5" y="32">5</text>
<text x="315.5" y="33.2">EXTAL</text>
<text x="91.3" y="39.1">4</text>
<text x="94.8" y="37.3">3</text>
<text x="94.8" y="40.8">4</text>
<text x="220" y="37.3">VIN GND</text>
<text x="91.3" y="42.6">5</text>
<text x="91.3" y="46.1">6</text>
<text x="94.8" y="44.3">5</text>
<text x="94.8" y="47.9">6</text>
<text x="329.6" y="65.5">1</text>
<text x="349.2" y="65.5">2</text>
<text x="396" y="74" transform="rotate(-90 396 74)">T_Reset</text>
<text x="329.6" y="83.1">5</text>
<text x="329.6" y="79.6">3</text>
<text x="349.2" y="79.6">4</text>
<text x="17.8" y="95.5">1</text>
<text x="21.3" y="93.7">1 PA0</text>
<text x="39" y="95.5">1</text>
<text x="42.5" y="93.7">1 PB0</text>
<text x="60.2" y="95.5">1</text>
<text x="63.7" y="93.7">1 PC0</text>
<text x="81.3" y="95.5">1</text>
<text x="84.8" y="93.7">1 PD0</text>
<text x="102.5" y="95.5">1</text>
<text x="106" y="93.7">1 PE0</text>
<text x="123.7" y="95.5">1</text>
<text x="127.2" y="93.7">1 PF0</text>
<text x="144.8" y="95.5">1</text>
<text x="148.3" y="93.7">1 PG0</text>
<text x="166" y="95.5">1</text>
<text x="169.5" y="93.7">1 PH0</text>
<text x="187.2" y="95.5">1</text>
<text x="190.7" y="93.7">1 PJ0</text>
<text x="219.7" y="93.2">T_BKGD</text>
<text x="235.9" y="93.7">1</text>
<text x="239.4" y="95.5">12</text>
<text x="245.4" y="93.7">2</text>
<text x="17.8" y="99">2</text>
<text x="21.3" y="97.3">2 PA1</text>
<text x="21.3" y="100.8">3 PA2</text>
<text x="39" y="99">2</text>
<text x="42.5" y="97.3">2 PB1</text>
<text x="42.5" y="100.8">3 PB2</text>
<text x="60.2" y="99">2</text>
<text x="63.7" y="97.3">2 PC1</text>
<text x="63.7" y="100.8">3 PC2</text>
<text x="81.3" y="99">2</text>
<text x="84.8" y="97.3">2 PD1</text>
<text x="84.8" y="100.8">3 PD2</text>
<text x="102.5" y="99">2</text>
<text x="106" y="97.3">2 PE1</text>
<text x="106" y="100.8">3 PE2</text>
<text x="123.7" y="99">2</text>
<text x="127.2" y="97.3">2 PF1</text>
<text x="127.2" y="100.8">3 PF2</text>
<text x="144.8" y="99">2</text>
<text x="148.3" y="97.3">2 PG1</text>
<text x="148.3" y="100.8">3 PG2</text>
<text x="166" y="99">2</text>
<text x="169.5" y="97.3">2 PH1</text>
<text x="169.5" y="100.8">3 PH2</text>
<text x="187.2" y="99">2</text>
<text x="190.7" y="97.3">2 PJ1</text>
<text x="190.7" y="100.8">3 PJ2</text>
<text x="216.7" y="96.7">T_DBG_Rx</text>
<text x="216.8" y="100.3">T_DBG_Tx</text>
<text x="235.9" y="97.3">3</text>
<text x="235.9" y="100.8">5</text>
<text x="239.4" y="99">34</text>
<text x="245.4" y="100.8">6</text>
<text x="245.4" y="97.3">4</text>
<text x="251.2" y="96.7">T_Reset</text>
<text x="17.8" y="102.6">3</text>
<text x="17.8" y="106.1">4</text>
<text x="21.3" y="104.3">4 PA3</text>
<text x="21.3" y="107.8">5 PA4</text>
<text x="39" y="102.6">3</text>
<text x="39" y="106.1">4</text>
<text x="42.5" y="104.3">4 PB3</text>
<text x="42.5" y="107.8">5 PB4</text>
<text x="60.2" y="102.6">3</text>
<text x="60.2" y="106.1">4</text>
<text x="63.7" y="104.3">4 PC3</text>
<text x="63.7" y="107.8">5 PC4</text>
<text x="81.3" y="102.6">3</text>
<text x="81.3" y="106.1">4</text>
<text x="84.8" y="104.3">4 PD3</text>
<text x="84.8" y="107.8">5 PD4</text>
<text x="102.5" y="102.6">3</text>
<text x="102.5" y="106.1">4</text>
<text x="106" y="104.3">4 PE3</text>
<text x="106" y="107.8">5 PE4</text>
<text x="123.7" y="102.6">3</text>
<text x="123.7" y="106.1">4</text>
<text x="127.2" y="104.3">4 PF3</text>
<text x="127.2" y="107.8">5 PF4</text>
<text x="144.8" y="102.6">3</text>
<text x="144.8" y="106.1">4</text>
<text x="148.3" y="104.3">4 PG3</text>
<text x="148.3" y="107.8">5 PG4</text>
<text x="166" y="102.6">3</text>
<text x="166" y="106.1">4</text>
<text x="169.5" y="104.3">4 PH3</text>
<text x="169.5" y="107.8">5 PH4</text>
<text x="187.2" y="102.6">3</text>
<text x="187.2" y="106.1">4</text>
<text x="190.7" y="104.3">4 PJ3</text>
<text x="190.7" y="107.8">5 PJ4</text>
<text x="239.4" y="102.6">56</text>
<text x="17.8" y="109.6">5</text>
<text x="17.8" y="113.1">6</text>
<text x="21.3" y="111.4">6 PA5</text>
<text x="39" y="109.6">5</text>
<text x="39" y="113.1">6</text>
<text x="42.5" y="111.4">6 PB5</text>
<text x="60.2" y="109.6">5</text>
<text x="60.2" y="113.1">6</text>
<text x="63.7" y="111.4">6 PC5</text>
<text x="81.3" y="109.6">5</text>
<text x="81.3" y="113.1">6</text>
<text x="84.8" y="111.4">6 PD5</text>
<text x="102.5" y="109.6">5</text>
<text x="102.5" y="113.1">6</text>
<text x="106" y="111.4">6 PE5</text>
<text x="123.7" y="109.6">5</text>
<text x="123.7" y="113.1">6</text>
<text x="127.2" y="111.4">6 PF5</text>
<text x="144.8" y="109.6">5</text>
<text x="144.8" y="113.1">6</text>
<text x="148.3" y="111.4">6 PG5</text>
<text x="166" y="109.6">5</text>
<text x="166" y="113.1">6</text>
<text x="169.5" y="111.4">6 PH5</text>
<text x="187.2" y="109.6">5</text>
<text x="187.2" y="113.1">6</text>
<text x="190.7" y="111.4">6 PJ5</text>
<text x="17.8" y="116.7">7</text>
<text x="21.3" y="114.9">7 PA6</text>
<text x="21.3" y="118.4">8 PA7</text>
<text x="39" y="116.7">7</text>
<text x="42.5" y="114.9">7 PB6</text>
<text x="42.5" y="118.4">8 PB7</text>
<text x="60.2" y="116.7">7</text>
<text x="63.7" y="114.9">7 PC6</text>
<text x="63.7" y="118.4">8 PC7</text>
<text x="81.3" y="116.7">7</text>
<text x="84.8" y="114.9">7 PD6</text>
<text x="84.8" y="118.4">8 PD7</text>
<text x="102.5" y="116.7">7</text>
<text x="106" y="114.9">7 PE6</text>
<text x="106" y="118.4">8 PE7</text>
<text x="123.7" y="116.7">7</text>
<text x="127.2" y="114.9">7 PF6</text>
<text x="127.2" y="118.4">8 PF7</text>
<text x="144.8" y="116.7">7</text>
<text x="148.3" y="114.9">7 PG6</text>
<text x="148.3" y="118.4">8 PG7</text>
<text x="166" y="116.7">7</text>
<text x="169.5" y="114.9">7 PH6</text>
<text x="169.5" y="118.4">8 PH7</text>
<text x="187.2" y="116.7">7</text>
<text x="190.7" y="114.9">7 PJ6</text>
<text x="190.7" y="118.4">8 PJ7</text>
<text x="17.8" y="120.2">8</text>
<text x="39" y="120.2">8</text>
<text x="60.2" y="120.2">8</text>
<text x="81.3" y="120.2">8</text>
<text x="102.5" y="120.2">8</text>
<text x="123.7" y="120.2">8</text>
<text x="144.8" y="120.2">8</text>
<text x="166" y="120.2">8</text>
<text x="187.2" y="120.2">8</text>
<text x="22.5" y="146.6">1</text>
<text x="26" y="148.4">1</text>
<text x="35.5" y="148.4">2</text>
<text x="39" y="146.6">2</text>
<text x="63.1" y="146.6">1</text>
<text x="66.6" y="148.4">1</text>
<text x="76.1" y="148.4">2</text>
<text x="79.6" y="146.6">2</text>
<text x="22.5" y="150.2">3</text>
<text x="22.5" y="153.7">5</text>
<text x="26" y="151.9">3</text>
<text x="26" y="155.5">5</text>
<text x="35.5" y="155.5">6</text>
<text x="35.5" y="151.9">4</text>
<text x="39" y="153.7">6</text>
<text x="39" y="150.2">4</text>
<text x="63.1" y="150.2">3</text>
<text x="63.1" y="153.7">5</text>
<text x="66.6" y="151.9">3</text>
<text x="66.6" y="155.5">5</text>
<text x="76.1" y="155.5">6</text>
<text x="76.1" y="151.9">4</text>
<text x="79.6" y="153.7">6</text>
<text x="79.6" y="150.2">4</text>
<text x="22.5" y="157.2">7</text>
<text x="22.5" y="160.8">9</text>
<text x="26" y="159">7</text>
<text x="35.5" y="159">8</text>
<text x="39" y="160.8">10 PB4</text>
<text x="39" y="157.2">8</text>
<text x="63.1" y="157.2">7</text>
<text x="63.1" y="160.8">9</text>
<text x="66.6" y="159">7</text>
<text x="76.1" y="159">8</text>
<text x="79.6" y="160.8">10 PE2</text>
<text x="79.6" y="157.2">8</text>
<text x="177.1" y="156.7">VDD_MANUAL</text>
<text x="20.5" y="164.3">11</text>
<text x="20.5" y="167.8">13</text>
<text x="26" y="162.5">9</text>
<text x="26" y="166.1">11</text>
<text x="33.5" y="166.1">12</text>
<text x="33.5" y="162.5">10</text>
<text x="39" y="167.8">14 PB6</text>
<text x="39" y="164.3">12 PB5</text>
<text x="61.1" y="164.3">11</text>
<text x="61.1" y="167.8">13</text>
<text x="66.6" y="162.5">9</text>
<text x="66.6" y="166.1">11</text>
<text x="74" y="166.1">12</text>
<text x="74" y="162.5">10</text>
<text x="79.6" y="167.8">14 PE4</text>
<text x="79.6" y="164.3">12 PE3</text>
<text x="20.5" y="171.3">15</text>
<text x="26" y="169.6">13</text>
<text x="26" y="173.1">15</text>
<text x="33.5" y="173.1">16</text>
<text x="33.5" y="169.6">14</text>
<text x="39" y="171.3">16 PB7</text>
<text x="61.1" y="171.3">15</text>
<text x="66.6" y="169.6">13</text>
<text x="66.6" y="173.1">15</text>
<text x="74" y="173.1">16</text>
<text x="74" y="169.6">14</text>
<text x="79.6" y="171.3">16 PE5</text>
<text x="20.5" y="174.9">17</text>
<text x="20.5" y="178.4">19</text>
<text x="26" y="176.6">17</text>
<text x="33.5" y="176.6">18</text>
<text x="39" y="178.4">20 PC3</text>
<text x="39" y="174.9">18 PC2</text>
<text x="61.1" y="174.9">17</text>
<text x="61.1" y="178.4">19</text>
<text x="66.6" y="176.6">17</text>
<text x="74" y="176.6">18</text>
<text x="79.6" y="178.4">20 PE7</text>
<text x="79.6" y="174.9">18 PE6</text>
<text x="26" y="180.2">19</text>
<text x="33.5" y="180.2">20</text>
<text x="66.6" y="180.2">19</text>
<text x="74" y="180.2">20</text>
<text x="44.8" y="192">PG7</text>
<text x="53.6" y="192">PH4</text>
<text x="22.5" y="192.5">1</text>
<text x="22.5" y="196">3</text>
<text x="26" y="194.3">1</text>
<text x="26" y="197.8">3</text>
<text x="35.5" y="197.8">4</text>
<text x="35.5" y="194.3">2</text>
<text x="39" y="196">4</text>
<text x="39" y="192.5">2</text>
<text x="44.8" y="195.5">PG6</text>
<text x="53.6" y="195.5">PH5</text>
<text x="63.1" y="192.5">1</text>
<text x="63.1" y="196">3</text>
<text x="66.6" y="194.3">1</text>
<text x="66.6" y="197.8">3</text>
<text x="76.1" y="197.8">4</text>
<text x="76.1" y="194.3">2</text>
<text x="79.6" y="196">4</text>
<text x="79.6" y="192.5">2</text>
<text x="22.5" y="199.6">5</text>
<text x="22.5" y="203.1">7</text>
<text x="26" y="201.3">5</text>
<text x="35.5" y="201.3">6</text>
<text x="39" y="203.1">8</text>
<text x="39" y="199.6">6</text>
<text x="44.8" y="199">PG5</text>
<text x="44.8" y="202.6">PG4</text>
<text x="54.7" y="199">PJ0</text>
<text x="54.7" y="202.6">PJ1</text>
<text x="63.1" y="199.6">5</text>
<text x="63.1" y="203.1">7</text>
<text x="66.6" y="201.3">5</text>
<text x="76.1" y="201.3">6</text>
<text x="79.6" y="203.1">8</text>
<text x="79.6" y="199.6">6</text>
<text x="85.4" y="202.6">T_BKGD</text>
<text x="22.5" y="206.6">9</text>
<text x="26" y="204.9">7</text>
<text x="26" y="208.4">9</text>
<text x="33.5" y="208.4">10</text>
<text x="35.5" y="204.9">8</text>
<text x="39" y="206.6">10 PG3</text>
<text x="54.7" y="206.1">PJ2</text>
<text x="54.7" y="209.6">PJ3</text>
<text x="63.1" y="206.6">9</text>
<text x="66.6" y="204.9">7</text>
<text x="66.6" y="208.4">9</text>
<text x="74" y="208.4">10</text>
<text x="76.1" y="204.9">8</text>
<text x="79.6" y="206.6">10 T_Reset</text>
<text x="20.5" y="210.1">11</text>
<text x="20.5" y="213.7">13</text>
<text x="26" y="211.9">11</text>
<text x="26" y="215.4">13</text>
<text x="33.5" y="215.4">14</text>
<text x="33.5" y="211.9">12</text>
<text x="39" y="213.7">14 PG1</text>
<text x="39" y="210.1">12 PG2</text>
<text x="54.7" y="213.1">PJ4</text>
<text x="61.1" y="210.1">11</text>
<text x="61.1" y="213.7">13</text>
<text x="66.6" y="211.9">11</text>
<text x="66.6" y="215.4">13</text>
<text x="74" y="215.4">14</text>
<text x="74" y="211.9">12</text>
<text x="79.6" y="213.7">14 XTAL</text>
<text x="79.6" y="210.1">12 EXTAL</text>
<text x="20.5" y="217.2">15</text>
<text x="20.5" y="220.7">17</text>
<text x="26" y="219">15</text>
<text x="33.5" y="219">16</text>
<text x="39" y="220.7">18PH2</text>
<text x="39" y="217.2">16 PG0</text>
<text x="54.7" y="216.7">PJ5</text>
<text x="54.7" y="220.2">PJ6</text>
<text x="61.1" y="217.2">15</text>
<text x="61.1" y="220.7">17</text>
<text x="66.6" y="219">15</text>
<text x="74" y="219">16</text>
<text x="79.6" y="220.7">18</text>
<text x="79.6" y="217.2">16</text>
<text x="20.5" y="224.3">19</text>
<text x="26" y="222.5">17</text>
<text x="26" y="226">19</text>
<text x="33.5" y="226">20</text>
<text x="33.5" y="222.5">18</text>
<text x="39" y="224.3">20PH3</text>
<text x="54.7" y="223.7">PJ7</text>
<text x="61.1" y="224.3">19</text>
<text x="66.6" y="222.5">17</text>
<text x="66.6" y="226">19</text>
<text x="74" y="226">20</text>
<text x="74" y="222.5">18</text>
<text x="79.6" y="224.3">20</text>
</g>
<g font-size="3.2">
<text x="236.5" y="35.5">4</text>
<text x="139" y="41.8" transform="rotate(-90 139 41.8)">1</text>
<text x="168.6" y="147" transform="rotate(-90 168.6 147)">1</text>
<text x="172.2" y="147" transform="rotate(-90 172.2 147)">2</text>
<text x="175.7" y="147" transform="rotate(-90 175.7 147)">3</text>
<text x="211.7" y="156.9">1</text>
<text x="211.7" y="160.4">2</text>
<text x="211.7" y="163.9">3</text>
</g>
<g font-size="3.2" fill="#930">
<text x="13.4" y="146.1">PA0</text>
<text x="13.4" y="149.6">PA1</text>
<text x="44.8" y="146.1">PB0</text>
<text x="44.8" y="149.6">PB1</text>
<text x="53.8" y="146.1">PC4</text>
<text x="53.8" y="149.6">PC5</text>
<text x="85.4" y="146.1">PC6</text>
<text x="85.4" y="149.6">PC7</text>
<text x="13.4" y="153.2">PA2</text>
<text x="44.8" y="153.2">PB2</text>
<text x="53.6" y="153.2">PD0</text>
<text x="85.4" y="153.2">PE0</text>
<text x="13.4" y="156.7">PA3</text>
<text x="13.4" y="160.2">PA4</text>
<text x="44.8" y="156.7">PB3</text>
<text x="53.6" y="156.7">PD1</text>
<text x="53.6" y="160.2">PD2</text>
<text x="85.4" y="156.7">PE1</text>
<text x="13.4" y="163.8">PA5</text>
<text x="13.4" y="167.3">PA6</text>
<text x="53.6" y="163.8">PD3</text>
<text x="53.6" y="167.3">PD4</text>
<text x="13.4" y="170.8">PA7</text>
<text x="53.6" y="170.8">PD5</text>
<text x="13.3" y="174.3">PC0</text>
<text x="13.3" y="177.9">PC1</text>
<text x="53.6" y="174.3">PD6</text>
<text x="53.6" y="177.9">PD7</text>
<text x="13.6" y="192">PF0</text>
<text x="85.4" y="192">PH6</text>
<text x="13.6" y="195.5">PF1</text>
<text x="85.4" y="195.5">PH7</text>
<text x="13.6" y="199">PF2</text>
<text x="13.6" y="202.6">PF3</text>
<text x="13.6" y="206.1">PF4</text>
<text x="13.6" y="209.6">PF5</text>
<text x="13.6" y="213.1">PF6</text>
<text x="13.1" y="220.2">PH0</text>
<text x="13.6" y="216.7">PF7</text>
<text x="13.1" y="223.7">PH1</text>
</g>
<g font-size="2.8" fill="#840000">
<text x="331.6" y="36.8">2</text>
<text x="338.7" y="36.8">1</text>
<text x="382.8" y="77.3">2</text>
<text x="389.8" y="77.3">1</text>
</g>
</svg>
